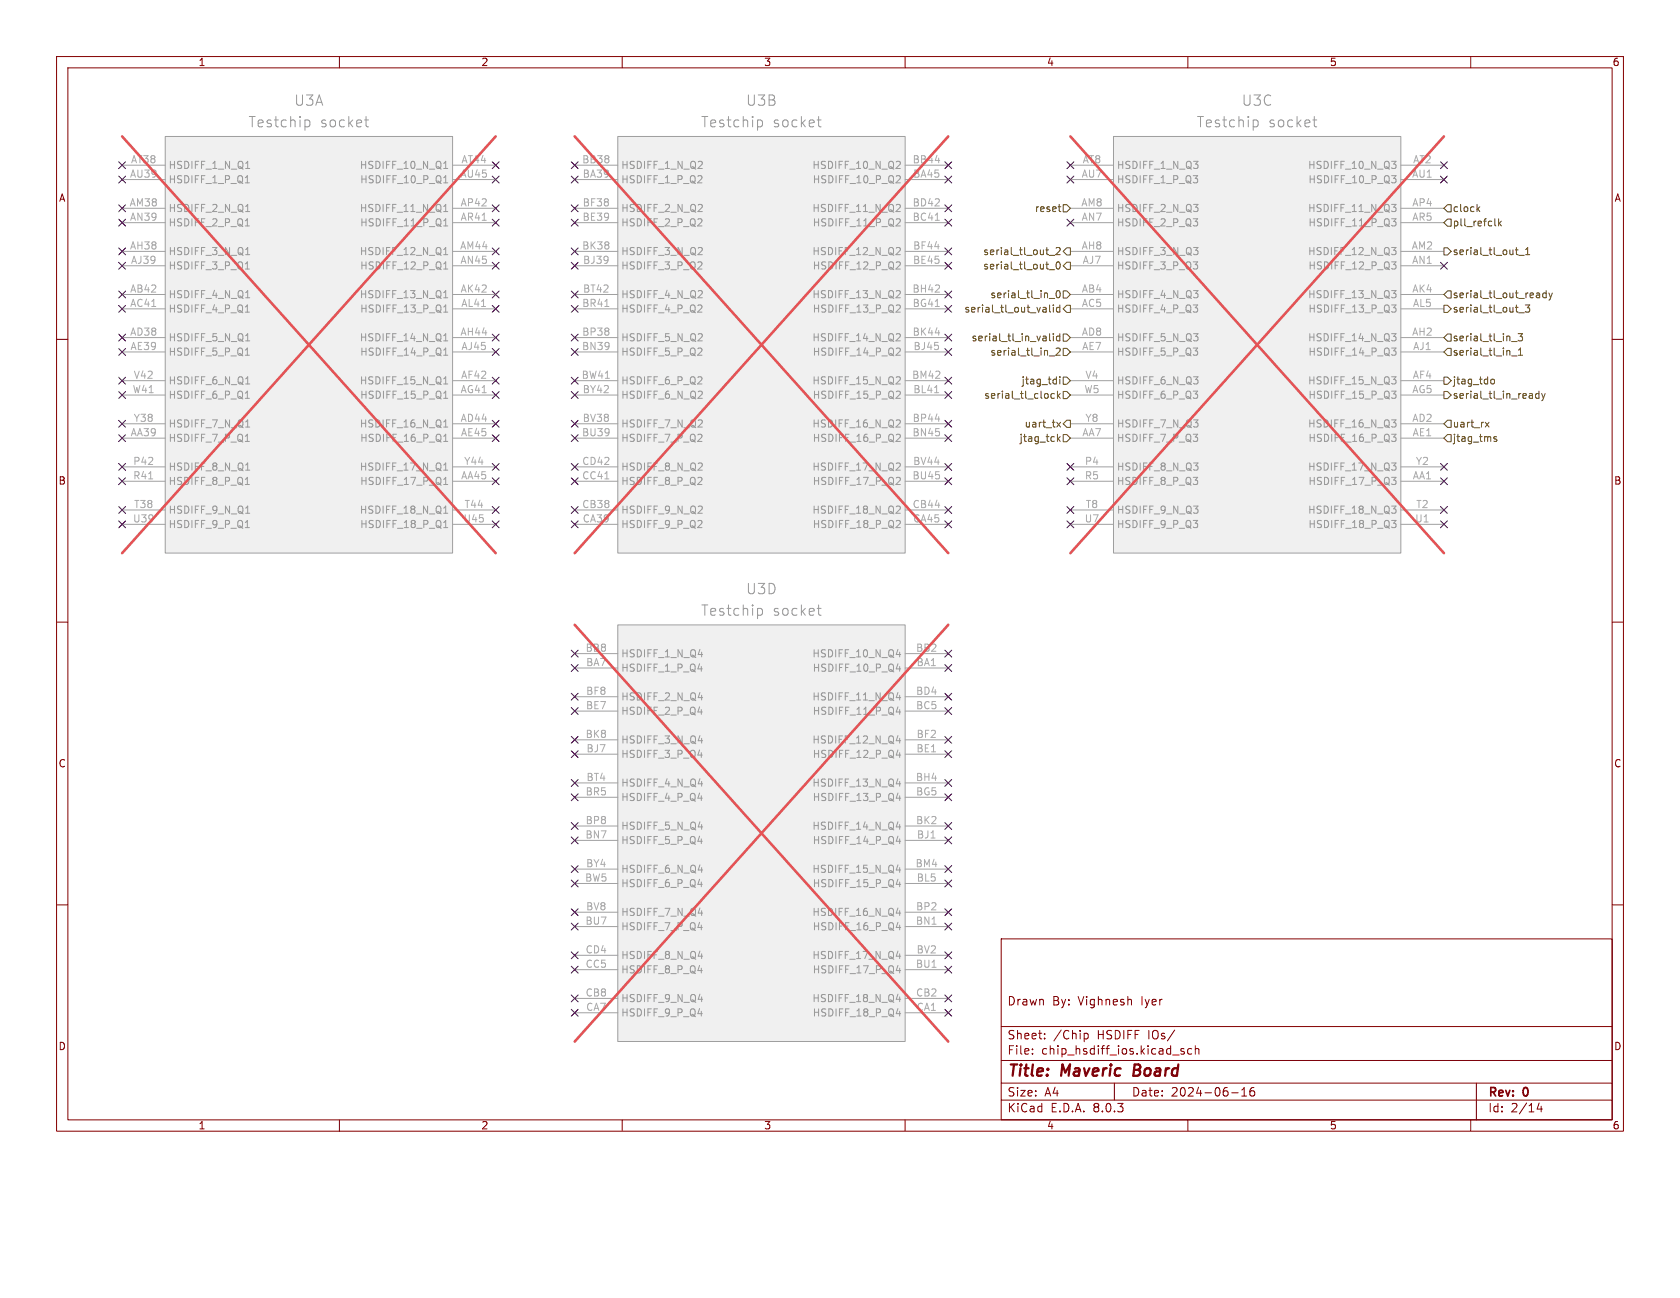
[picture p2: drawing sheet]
<svg xmlns="http://www.w3.org/2000/svg" width="279mm" height="216mm" viewBox="0 0 279 216" stroke-linecap="round" stroke-linejoin="round" font-family="sans-serif">
<g fill="none" stroke="#840000" stroke-width=".17">
<path d="M9.4 9.4h260.6v178.8h-260.6zM11.3 11.3h256.8v175h-256.8zM56.4 9.4v1.9M103.5 9.4v1.9M150.5 9.4v1.9M197.6 9.4v1.9M244.6 9.4v1.9M9.4 56.4h1.9M268.1 56.4h1.9M9.4 103.5h1.9M268.1 103.5h1.9M9.4 150.5h1.9"/>
<path d="M166.5 156.2h101.6v30.1h-101.6zM268.1 150.5h1.9M166.5 176.4h101.6M166.5 170.7h101.6M171.7 175.2v.1M171.7 174.5v.1M173.7 172.7v.1M173.7 171.9v.2M180.3 171.9h.4l.3 .2v.4l-.1 .2h-.6M188.1 166.3l.1 .9M195 175.5h1.1M196.9 174.5l-.3-.1-.2 .2v.2l.5 .1v.4h-.5"/>
<path d="M198.2 174.5l-.4-.1-.3 .3v.4l.2 .2h.5M198.8 174.5l.2-.1 .3 .1 .1 .8M198.8 173.9v1.4M56.4 186.3v1.9M103.5 186.3v1.9M150.5 186.3v1.9M166.5 183h101.6M166.5 180.2h101.6M185.3 180.2v2.8M197.6 186.3v1.9M204.8 181.8h1.1M206.5 182.3h.8"/>
<path d="M206.5 181.3l.4-.4v1.4M208.5 180.9a.56 .56 0 0 0-.6 .6v.5l.1 .2 .4 .1 .2-.1 .1-.5-.2-.2-.4-.1-.2 .3M244.6 186.3v1.9M245.5 180.2v6.1M256 183.5l-.4 1h.9M256.3 184v.9"/>
</g>
<path d="M188.7 177.1l-.2 1.8h.7" fill="none" stroke="#840000" stroke-width=".38"/>
<path d="M27.5 22.7h47.8v69.3h-47.8z" fill="#f0f0f0"/>
<path d="M27.5 22.7h47.8v69.3h-47.8z" fill="none" stroke="#9f9f9f" stroke-width=".17"/>
<g fill="none" stroke="#a1a1a1" stroke-width=".17">
<path d="M20.3 34.6h7.2M20.3 37h7.2M20.3 27.5h7.2M20.3 29.9h7.2M75.3 34.6h7.1M75.3 37h7.1M75.3 27.5h7.1M75.3 29.9h7.1M20.3 49h7.2M20.3 51.4h7.2M20.3 56.2h7.2M20.3 58.5h7.2"/>
<path d="M20.3 41.8h7.2M20.3 44.2h7.2M75.3 49h7.1M75.3 51.4h7.1M75.3 56.2h7.1M75.3 58.5h7.1M75.3 41.8h7.1M75.3 44.2h7.1M20.3 72.9h7.2M20.3 70.5h7.2M20.3 63.3h7.2M20.3 65.7h7.2"/>
<path d="M20.3 77.7h7.2M75.3 72.9h7.1M75.3 70.5h7.1M75.3 63.3h7.1M75.3 65.7h7.1M75.3 77.7h7.1M20.3 80h7.2M20.3 84.8h7.2M20.3 87.2h7.2M75.3 80h7.1M75.3 84.8h7.1M75.3 87.2h7.1"/>
</g>
<g fill="none" stroke="#989898" stroke-width=".17">
<path d="M50.9 20h.5l.1 .3v.6l-.3 .2h-.3M60.6 20h.7M40.8 37.6h.7M40.8 30.4h.7M40.9 35.2h.6M40.9 28h.6M60.9 20.9l.1 .1 .3 .1M73.8 35.2h.7M73.8 37.6h.7M73.8 28h.7M73.8 30.4h.7M74 27l.1-.2v1.2"/>
<path d="M74 29.4l.1-.2v1.2M74 34.2l.1-.2v1.2M74 36.6l.1-.2v1.2M40.8 51.9h.7M40.8 59.1h.7M40.8 44.8h.7M40.9 49.5h.6M40.9 56.7h.6M40.9 42.4h.6M73.8 49.5h.7M73.8 51.9h.7M73.8 56.7h.7"/>
<path d="M73.8 59.1h.7M73.8 42.4h.7M73.8 44.8h.7M74 41.3l.1-.1v1.2M74 43.7l.1-.1v1.2M74 48.5l.1-.2v1.2M74 50.9l.1-.2v1.2M74 55.7l.1-.2v1.2M74 58.1l.1-.2v1.2M40.8 73.4h.7M40.8 66.3h.7M40.9 71h.6"/>
<path d="M40.9 63.9h.6M40.9 78.2h.6M73.8 73.4h.7M73.8 71h.7M73.8 63.9h.7M73.8 66.3h.7M73.8 78.2h.7M74 62.8l.1-.1v1.2M74 65.2l.1-.1v1.2M74 70l.1-.2v1.2M74 72.4l.1-.2v1.2M74 77.2l.1-.2v1.2"/>
<path d="M74 79.6l.1-.2v1.2M40.8 80.6h.7M40.8 87.8h.7M40.9 85.4h.6M73.8 80.6h.7M73.8 85.4h.7M73.8 87.8h.7M74 84.3l.1-.1v1.2M74 86.7l.1-.1v1.2"/>
</g>
<path d="M24.7 79.7h.7" fill="none" stroke="#aaa" stroke-width=".17"/>
<path d="M20.3 22.7l62.1 69.3M82.4 22.7l-62.1 69.3" fill="none" stroke="#e65255" stroke-width=".43"/>
<path d="M102.7 103.9h47.8v69.3h-47.8z" fill="#f0f0f0"/>
<path d="M102.7 103.9h47.8v69.3h-47.8z" fill="none" stroke="#9f9f9f" stroke-width=".17"/>
<g fill="none" stroke="#a1a1a1" stroke-width=".17">
<path d="M95.6 111.1h7.1M95.6 108.7h7.1M95.6 118.3h7.1M95.6 115.9h7.1M150.5 111.1h7.2M150.5 108.7h7.2M150.5 118.3h7.2M150.5 115.9h7.2M95.6 125.4h7.1M95.6 123.1h7.1M95.6 132.6h7.1M95.6 130.2h7.1"/>
<path d="M95.6 139.8h7.1M95.6 137.4h7.1M150.5 125.4h7.2M150.5 123.1h7.2M150.5 132.6h7.2M150.5 130.2h7.2M150.5 139.8h7.2M150.5 137.4h7.2M95.6 147h7.1M95.6 144.6h7.1M95.6 154.1h7.1M95.6 151.7h7.1"/>
<path d="M95.6 158.9h7.1M150.5 147h7.2M150.5 144.6h7.2M150.5 154.1h7.2M150.5 151.7h7.2M150.5 158.9h7.2M95.6 161.3h7.1M95.6 168.5h7.1M95.6 166.1h7.1M150.5 161.3h7.2M150.5 168.5h7.2M150.5 166.1h7.2"/>
</g>
<g fill="none" stroke="#989898" stroke-width=".17">
<path d="M116.1 111.3h.7M116.1 118.4h.7M126.2 101.2h.3l.3 .3-.1 .7-.2 .1h-.3M135.9 101.2h.7M136.1 102.1l.1 .2h.4M149.1 111.3h.7M149.1 108.9h.7M149.1 118.4h.7M149.1 116h.7M149.6 108.5v.8M149.6 110.9v.8M149.6 115.6v.8"/>
<path d="M149.6 118v.8M116.1 125.6h.7M116.1 132.8h.7M116.1 139.9h.7M149.1 125.6h.7M149.1 123.2h.7M149.1 132.8h.7M149.1 130.4h.7M149.1 139.9h.7M149.1 137.5h.7M149.6 122.8v.8M149.6 125.2v.8"/>
<path d="M149.6 130v.8M149.6 132.4v.8M149.6 137.1v.8M149.6 139.5v.8M116.1 147.1h.7M116.1 154.3h.7M149.1 147.1h.7M149.1 144.7h.7M149.1 154.3h.7M149.1 151.9h.7M149.1 159h.7M149.6 144.3v.8"/>
<path d="M149.6 146.7v.8M149.6 151.5v.8M149.6 153.9v.8M149.6 158.6v.8M116.1 161.4h.7M116.1 168.6h.7M149.1 161.4h.7M149.1 168.6h.7M149.1 166.2h.7M149.6 161v.8M149.6 165.8v.8M149.6 168.2v.8"/>
</g>
<path d="M95.6 103.9l62.1 69.3M157.7 103.9l-62.1 69.3" fill="none" stroke="#e65255" stroke-width=".43"/>
<path d="M102.7 22.7h47.8v69.3h-47.8z" fill="#f0f0f0"/>
<path d="M102.7 22.7h47.8v69.3h-47.8z" fill="none" stroke="#9f9f9f" stroke-width=".17"/>
<g fill="none" stroke="#a1a1a1" stroke-width=".17">
<path d="M95.6 29.9h7.1M95.6 27.5h7.1M95.6 37h7.1M95.6 34.6h7.1M150.5 29.9h7.2M150.5 27.5h7.2M150.5 37h7.2M150.5 34.6h7.2M95.6 44.2h7.1M95.6 41.8h7.1M95.6 51.4h7.1M95.6 49h7.1"/>
<path d="M95.6 58.5h7.1M95.6 56.2h7.1M150.5 44.2h7.2M150.5 41.8h7.2M150.5 51.4h7.2M150.5 49h7.2M150.5 58.5h7.2M150.5 56.2h7.2M95.6 65.7h7.1M95.6 63.3h7.1M95.6 72.9h7.1M95.6 70.5h7.1"/>
<path d="M95.6 77.7h7.1M150.5 65.7h7.2M150.5 63.3h7.2M150.5 72.9h7.2M150.5 70.5h7.2M150.5 77.7h7.2M95.6 80h7.1M95.6 87.2h7.1M95.6 84.8h7.1M150.5 80h7.2M150.5 87.2h7.2M150.5 84.8h7.2"/>
</g>
<g fill="none" stroke="#989898" stroke-width=".17">
<path d="M126.2 20h.4l.2 .3-.1 .6-.2 .2h-.3M135.9 20h.7M136.1 20.9l.1 .1 .4 .1M149.5 29.2l.2 .2v.3l-.7 .7h.7M149.5 26.8l.2 .3v.2l-.7 .7h.7M149.5 34l.2 .2v.3l-.7 .7h.7M149.5 36.4l.2 .2v.3l-.7 .7h.7M149.5 41.2l.2 .2v.3l-.7 .7h.7M149.5 43.6l.2 .2v.3l-.7 .7h.7M149.5 48.3l.2 .3v.2l-.7 .7h.7M149.5 50.7l.2 .3v.2l-.7 .7h.7M149.5 55.5l.2 .2v.3l-.7 .7h.7"/>
<path d="M149.5 57.9l.2 .2v.3l-.7 .7h.7M149.5 62.7l.2 .2v.3l-.7 .7h.7M149.5 65.1l.2 .2v.3l-.7 .7h.7M149.5 69.8l.2 .3v.3l-.7 .6h.7M149.5 72.2l.2 .3v.2l-.7 .7h.7M149.5 77l.2 .2v.3l-.7 .7h.7M149.5 79.4l.2 .2v.3l-.7 .7h.7M149.5 84.2l.2 .2v.3l-.7 .7h.7M149.5 86.6l.2 .2v.3l-.7 .7h.7"/>
</g>
<path d="M155.5 36.6h.7M100.6 51h.7M155.5 51h.7M100.6 79.7h.7M155.4 65.3h.7" fill="none" stroke="#aaa" stroke-width=".17"/>
<path d="M95.6 22.7l62.1 69.3M157.7 22.7l-62.1 69.3" fill="none" stroke="#e65255" stroke-width=".43"/>
<path d="M185.2 22.7h47.8v69.3h-47.8z" fill="#f0f0f0"/>
<path d="M185.2 22.7h47.8v69.3h-47.8z" fill="none" stroke="#9f9f9f" stroke-width=".17"/>
<g fill="none" stroke="#a1a1a1" stroke-width=".17">
<path d="M178 34.6h7.2M178 37h7.2M178 27.5h7.2M178 29.9h7.2M233 34.6h7.1M233 37h7.1M233 27.5h7.1M233 29.9h7.1M178 49h7.2M178 51.4h7.2M178 56.2h7.2M178 58.5h7.2"/>
<path d="M178 41.8h7.2M178 44.2h7.2M233 49h7.1M233 51.4h7.1M233 56.2h7.1M233 58.5h7.1M233 41.8h7.1M233 44.2h7.1M178 72.9h7.2M178 70.5h7.2M178 63.3h7.2M178 65.7h7.2"/>
<path d="M178 77.7h7.2M233 72.9h7.1M233 70.5h7.1M233 63.3h7.1M233 65.7h7.1M233 77.7h7.1M178 80h7.2M178 84.8h7.2M178 87.2h7.2M233 80h7.1M233 84.8h7.1M233 87.2h7.1"/>
</g>
<g fill="none" stroke="#989898" stroke-width=".17">
<path d="M208.6 20h.5l.1 .3v.6l-.3 .2h-.3M218.3 20h.7M218.6 20.9l.1 .1 .3 .1M231.4 34h.8l-.4 .5M231.4 36.4h.8l-.4 .4M231.4 26.8h.8l-.4 .5M231.4 29.2h.8l-.4 .5M231.9 27.3l.3 .2v.3l-.3 .2M231.9 29.7l.3 .2v.3l-.3 .2M231.9 34.5l.3 .2v.3l-.3 .2M231.9 36.8l.3 .3v.3l-.3 .2M231.4 55.5h.8l-.4 .5"/>
<path d="M231.4 57.9h.8l-.4 .4M231.4 48.3h.8l-.4 .5M231.4 50.7h.8l-.4 .5M231.4 41.2h.8l-.4 .4M231.4 43.6h.8l-.4 .4M231.9 41.6l.3 .2v.3l-.3 .3M231.9 44l.3 .2v.3l-.3 .3M231.9 48.8l.3 .2v.3l-.3 .2M231.9 51.2l.3 .2v.3l-.3 .2M231.9 56l.3 .2v.3l-.3 .2M231.9 58.3l.3 .3v.3l-.3 .2M231.4 79.4h.8l-.4 .5"/>
<path d="M231.4 69.8h.8l-.4 .5M231.4 72.2h.8l-.4 .5M231.4 62.7h.8l-.4 .4M231.4 65.1h.8l-.4 .4M231.4 77h.8l-.4 .5M231.9 79.9l.3 .2v.3l-.3 .2M231.9 63.1l.3 .3v.2l-.3 .3M231.9 65.5l.3 .2v.3l-.3 .3M231.9 70.3l.3 .2v.3l-.3 .2M231.9 72.7l.3 .2v.3l-.3 .2M231.9 77.5l.3 .2v.3l-.3 .2M231.4 84.2h.8l-.4 .4"/>
<path d="M231.4 86.6h.8l-.4 .4M231.9 84.6l.3 .3v.2l-.3 .3M231.9 87l.3 .2v.3l-.3 .3"/>
</g>
<path d="M178 22.7l62.1 69.3M240.1 22.7l-62.1 69.3" fill="none" stroke="#e65255" stroke-width=".43"/>
<g fill="none" stroke="#725600" stroke-width=".17">
<path d="M176 34.4h.4M176.2 35.1l.2 .1M176.8 34h.6l.6 .6-.6 .6h-.6zM240.1 34.6l.6-.6h.6v1.2h-.6zM240.7 36.4h.6v1.2h-.6l-.6-.6zM245.8 34.7l.3 .5M246.1 34.4l-.5 .5M248.6 37.4l.2 .2M249.2 36.4v1.2M249.3 37.1l.4 .5M249.7 36.8l-.5 .4M174.5 42.5h.9"/>
<path d="M174.5 44.9h.9M174.5 59.2h.9M174.5 49.6h.9M174.6 50.7v1l.1 .2M174.6 55.5v1l.1 .2M175.2 50.7v.1M175.2 51.1v.8M175.2 55.5v.1M175.2 55.9v.8M175.6 41.3l.5-.1 .2 .3-.7 .9h.7M175.6 58l.5-.1 .2 .3-.7 .9h.7M175.8 43.7l.1-.1a.64 .64 0 0 1 .4 .6 .64 .64 0 0 1-.4 .6l-.1-.2-.2-.3z"/>
<path d="M175.8 48.4l.1-.1a.64 .64 0 0 1 .4 .6 .64 .64 0 0 1-.4 .6l-.1-.1-.2-.3zM176.3 51.2l-.4-.1-.2 .2 .1 .6h.5M176.3 56l-.4-.1-.2 .2 .1 .5h.5M176.3 50.7v1.2M176.3 55.5v1.2M176.8 41.8l.6-.6h.6v1.2h-.6zM176.8 48.4h.6l.6 .6-.6 .6h-.6zM176.8 57.9h.6l.6 .6-.6 .6h-.6zM176.8 51.4l.6-.6h.6v1.2h-.6zM176.8 55.6h.6l.6 .6-.6 .5h-.6zM177.4 43.6h.6v1.2h-.6l-.6-.6zM240.1 41.2h.6l.6 .6-.6 .6h-.6z"/>
<path d="M240.1 49l.6-.6h.6v1.2h-.6zM240.1 50.8h.6l.6 .6-.6 .6h-.6zM240.1 56.2l.6-.6h.6v1.1h-.6zM240.7 57.9h.6v1.2h-.6l-.6-.6zM251.4 59.2h.9M251.4 56.8h.9M252.5 55.5h.7l-.4 .5 .4 .1v.5l-.2 .1-.5-.1M252.5 59.1h.7M252.5 58.2l.4-.3v1.2M252.6 42.5h.9M252.6 52h.9M253.7 42.4h.7"/>
<path d="M253.7 41.5l.4-.3v1.2M254.4 50.7l-.4 .5 .4 .1v.5l-.2 .1-.5-.1M257.1 48.3v1.2M257.1 48.8l-.3-.1-.2 .3 .1 .5h.4M257.6 48.7l.3 .8M257.9 49.5l-.3 .4M258.2 48.7l-.3 .8M175.4 65.5h-.4l-.2 .2 .1 .5h.5M175.6 63.1h.1M175.7 62.7v1.2M175.7 63.8l-.1 .1M175.8 70.2l.6 .8"/>
<path d="M175.9 65.1v1.2M175.9 72.2v1.2M176 73l.3 .4M176 65.8l.3 .5M176.3 62.7v.1M176.3 63.1v.8M176.3 72.6l-.4 .5M176.3 65.5l-.4 .4M176.4 70.2l-.6 .8M176.8 72.3h.6l.6 .6-.6 .6h-.6zM176.8 62.7h.6l.6 .6-.6 .6h-.6zM176.8 70.5l.6-.6h.6v1.2h-.6z"/>
<path d="M176.8 65.1h.6l.6 .6-.6 .6h-.6zM240.1 62.7h.6l.6 .6-.6 .6h-.6zM240.1 70.5l.6-.6h.6v1.2h-.6zM240.1 65.1h.6l.6 .6-.6 .6h-.6zM240.7 72.3h.6v1.2h-.6l-.6-.6zM247 70.2l.6 .8M247.6 70.2l-.6 .8M247.9 63.3l.3-.2h.2l.1 .2-.1 .5-.2 .1-.3-.3M248.9 72.7l-.3-.1-.2 .2 .1 .2 .4 .1v.3h-.5M255.9 65.5h-.3l-.2 .2 .1 .5h.4M255.9 65.1v1.2M256.4 65.5l.3 .8"/>
<path d="M256.7 66.3l-.3 .4M257 65.5l-.3 .8"/>
</g>
<g fill="none" stroke="#000084" stroke-width=".17">
<path d="M19.7 26.9l1.2 1.2M19.7 29.3l1.2 1.1M19.7 34.1l1.2 1.1M19.7 36.5l1.2 1.1M20.9 26.9l-1.2 1.2M20.9 29.3l-1.2 1.1M20.9 34.1l-1.2 1.1M20.9 36.5l-1.2 1.1M81.9 26.9l1.1 1.2M81.9 29.3l1.1 1.1M81.9 34.1l1.1 1.1M81.9 36.5l1.1 1.1"/>
<path d="M83 26.9l-1.1 1.2M83 29.3l-1.1 1.1M83 34.1l-1.1 1.1M83 36.5l-1.1 1.1M95 26.9l1.2 1.2M95 36.5l1.2 1.1M95 34.1l1.2 1.1M95 29.3l1.2 1.1M96.2 26.9l-1.2 1.2M96.2 36.5l-1.2 1.1M96.2 34.1l-1.2 1.1M96.2 29.3l-1.2 1.1"/>
<path d="M157.1 36.5l1.2 1.1M157.1 34.1l1.2 1.1M157.1 29.3l1.2 1.1M157.1 26.9l1.2 1.2M158.3 36.5l-1.2 1.1M158.3 34.1l-1.2 1.1M158.3 29.3l-1.2 1.1M158.3 26.9l-1.2 1.2M177.4 29.3l1.2 1.1M177.4 36.5l1.2 1.1M177.4 26.9l1.2 1.2M178.6 29.3l-1.2 1.1"/>
<path d="M178.6 36.5l-1.2 1.1M178.6 26.9l-1.2 1.2M239.6 26.9l1.1 1.2M239.6 29.3l1.1 1.1M240.7 26.9l-1.1 1.2M240.7 29.3l-1.1 1.1M19.7 58l1.2 1.1M19.7 43.6l1.2 1.2M19.7 50.8l1.2 1.1M19.7 41.2l1.2 1.2M19.7 48.4l1.2 1.2M19.7 55.6l1.2 1.1"/>
<path d="M20.9 58l-1.2 1.1M20.9 43.6l-1.2 1.2M20.9 50.8l-1.2 1.1M20.9 41.2l-1.2 1.2M20.9 48.4l-1.2 1.2M20.9 55.6l-1.2 1.1M81.9 55.6l1.1 1.1M81.9 58l1.1 1.1M81.9 50.8l1.1 1.1M81.9 41.2l1.1 1.2M81.9 43.6l1.1 1.2M81.9 48.4l1.1 1.2"/>
<path d="M83 55.6l-1.1 1.1M83 58l-1.1 1.1M83 50.8l-1.1 1.1M83 41.2l-1.1 1.2M83 43.6l-1.1 1.2M83 48.4l-1.1 1.2M95 41.2l1.2 1.2M95 43.6l1.2 1.2M95 48.4l1.2 1.2M95 58l1.2 1.1M95 50.8l1.2 1.1M95 55.6l1.2 1.1"/>
<path d="M96.2 41.2l-1.2 1.2M96.2 43.6l-1.2 1.2M96.2 48.4l-1.2 1.2M96.2 58l-1.2 1.1M96.2 50.8l-1.2 1.1M96.2 55.6l-1.2 1.1M157.1 58l1.2 1.1M157.1 48.4l1.2 1.2M157.1 41.2l1.2 1.2M157.1 43.6l1.2 1.2M157.1 55.6l1.2 1.1M157.1 50.8l1.2 1.1"/>
<path d="M158.3 58l-1.2 1.1M158.3 48.4l-1.2 1.2M158.3 41.2l-1.2 1.2M158.3 43.6l-1.2 1.2M158.3 55.6l-1.2 1.1M158.3 50.8l-1.2 1.1M239.6 43.6l1.1 1.2M240.7 43.6l-1.1 1.2M19.7 77.1l1.2 1.1M19.7 72.3l1.2 1.2M19.7 79.5l1.2 1.1M19.7 69.9l1.2 1.2"/>
<path d="M19.7 65.1l1.2 1.2M19.7 62.7l1.2 1.2M20.9 77.1l-1.2 1.1M20.9 72.3l-1.2 1.2M20.9 79.5l-1.2 1.1M20.9 69.9l-1.2 1.2M20.9 65.1l-1.2 1.2M20.9 62.7l-1.2 1.2M81.9 69.9l1.1 1.2M81.9 62.7l1.1 1.2M81.9 65.1l1.1 1.2M81.9 77.1l1.1 1.1"/>
<path d="M81.9 79.5l1.1 1.1M81.9 72.3l1.1 1.2M83 69.9l-1.1 1.2M83 62.7l-1.1 1.2M83 65.1l-1.1 1.2M83 77.1l-1.1 1.1M83 79.5l-1.1 1.1M83 72.3l-1.1 1.2M95 62.7l1.2 1.2M95 77.1l1.2 1.1M95 79.5l1.2 1.1M95 72.3l1.2 1.2"/>
<path d="M95 69.9l1.2 1.2M95 65.1l1.2 1.2M96.2 62.7l-1.2 1.2M96.2 77.1l-1.2 1.1M96.2 79.5l-1.2 1.1M96.2 72.3l-1.2 1.2M96.2 69.9l-1.2 1.2M96.2 65.1l-1.2 1.2M157.1 72.3l1.2 1.2M157.1 79.5l1.2 1.1M157.1 77.1l1.2 1.1M157.1 69.9l1.2 1.2"/>
<path d="M157.1 62.7l1.2 1.2M157.1 65.1l1.2 1.2M158.3 72.3l-1.2 1.2M158.3 79.5l-1.2 1.1M158.3 77.1l-1.2 1.1M158.3 69.9l-1.2 1.2M158.3 62.7l-1.2 1.2M158.3 65.1l-1.2 1.2M177.4 77.1l1.2 1.1M177.4 79.5l1.2 1.1M178.6 77.1l-1.2 1.1M178.6 79.5l-1.2 1.1"/>
<path d="M239.6 77.1l1.1 1.1M239.6 79.5l1.1 1.1M240.7 77.1l-1.1 1.1M240.7 79.5l-1.1 1.1M19.7 86.6l1.2 1.2M19.7 84.3l1.2 1.1M20.9 86.6l-1.2 1.2M20.9 84.3l-1.2 1.1M81.9 86.6l1.1 1.2M81.9 84.3l1.1 1.1M83 86.6l-1.1 1.2M83 84.3l-1.1 1.1"/>
<path d="M95 86.6l1.2 1.2M95 84.3l1.2 1.1M96.2 86.6l-1.2 1.2M96.2 84.3l-1.2 1.1M157.1 86.6l1.2 1.2M157.1 84.3l1.2 1.1M158.3 86.6l-1.2 1.2M158.3 84.3l-1.2 1.1M177.4 84.3l1.2 1.1M177.4 86.6l1.2 1.2M178.6 84.3l-1.2 1.1M178.6 86.6l-1.2 1.2"/>
<path d="M239.6 84.3l1.1 1.1M239.6 86.6l1.1 1.2M240.7 84.3l-1.1 1.1M240.7 86.6l-1.1 1.2M95 110.5l1.2 1.2M95 108.1l1.2 1.2M95 115.3l1.2 1.2M95 117.7l1.2 1.2M96.2 117.7l-1.2 1.2M96.2 110.5l-1.2 1.2M96.2 108.1l-1.2 1.2M96.2 115.3l-1.2 1.2"/>
<path d="M157.1 108.1l1.2 1.2M157.1 117.7l1.2 1.2M157.1 110.5l1.2 1.2M157.1 115.3l1.2 1.2M158.3 108.1l-1.2 1.2M158.3 117.7l-1.2 1.2M158.3 110.5l-1.2 1.2M158.3 115.3l-1.2 1.2M95 124.9l1.2 1.1M95 122.5l1.2 1.1M95 139.2l1.2 1.2M95 136.8l1.2 1.2"/>
<path d="M95 132l1.2 1.2M95 129.7l1.2 1.1M96.2 139.2l-1.2 1.2M96.2 132l-1.2 1.2M96.2 124.9l-1.2 1.1M96.2 122.5l-1.2 1.1M96.2 136.8l-1.2 1.2M96.2 129.7l-1.2 1.1M157.1 129.7l1.2 1.1M157.1 132l1.2 1.2M157.1 122.5l1.2 1.1M157.1 124.9l1.2 1.1"/>
<path d="M157.1 136.8l1.2 1.2M157.1 139.2l1.2 1.2M158.3 129.7l-1.2 1.1M158.3 132l-1.2 1.2M158.3 122.5l-1.2 1.1M158.3 124.9l-1.2 1.1M158.3 136.8l-1.2 1.2M158.3 139.2l-1.2 1.2M95 146.4l1.2 1.1M95 153.5l1.2 1.2M95 151.2l1.2 1.1M95 158.3l1.2 1.2"/>
<path d="M95 144l1.2 1.1M96.2 146.4l-1.2 1.1M96.2 153.5l-1.2 1.2M96.2 151.2l-1.2 1.1M96.2 158.3l-1.2 1.2M96.2 144l-1.2 1.1M157.1 158.3l1.2 1.2M157.1 146.4l1.2 1.1M157.1 144l1.2 1.1M157.1 151.2l1.2 1.1M157.1 153.5l1.2 1.2M158.3 158.3l-1.2 1.2"/>
<path d="M158.3 146.4l-1.2 1.1M158.3 144l-1.2 1.1M158.3 151.2l-1.2 1.1M158.3 153.5l-1.2 1.2M95 160.7l1.2 1.2M95 165.5l1.2 1.1M95 167.9l1.2 1.1M96.2 160.7l-1.2 1.2M96.2 165.5l-1.2 1.1M96.2 167.9l-1.2 1.1M157.1 165.5l1.2 1.1M157.1 160.7l1.2 1.2"/>
<path d="M157.1 167.9l1.2 1.1M158.3 165.5l-1.2 1.1M158.3 160.7l-1.2 1.2M158.3 167.9l-1.2 1.1"/>
</g>
<g font-size="2.6" fill="#840000">
<text x="167.5" y="179.6">Title:</text>
<text x="176.5" y="179.6">Maveric</text>
<text x="189.3" y="179.6">Board</text>
</g>
<g font-size="2.4" fill="#989898">
<text x="48.9" y="17.8">U3A</text>
<text x="124" y="17.8">U3B</text>
<text x="206.5" y="17.8">U3C</text>
<text x="41.3" y="21.4">Testchip</text>
<text x="53.2" y="21.4">socket</text>
<text x="116.5" y="21.4">Testchip</text>
<text x="128.5" y="21.4">socket</text>
<text x="199" y="21.4">Testchip</text>
<text x="210.9" y="21.4">socket</text>
<text x="124" y="99">U3D</text>
<text x="116.5" y="102.6">Testchip</text>
<text x="128.5" y="102.6">socket</text>
</g>
<g font-size="2" fill="#840000">
<text x="167.5" y="167.4">Drawn</text>
<text x="175" y="167.4">By:</text>
<text x="179.4" y="167.4">Vighnesh</text>
<text x="189.9" y="167.4">Iyer</text>
<text x="167.5" y="173.1">Sheet:</text>
<text x="175.2" y="173.1">/Chip</text>
<text x="182.5" y="173.1">HSDIFF</text>
<text x="191.1" y="173.1">IOs/</text>
<text x="167.5" y="175.6">File:</text>
<text x="173.2" y="175.6">chip_hsdiff_ios.kicad_sch</text>
<text x="167.5" y="185.2">KiCad</text>
<text x="167.5" y="182.6">Size:</text>
<text x="173.7" y="182.6">A4</text>
<text x="174.7" y="185.2">E.D.A.</text>
<text x="181.9" y="185.2">8.0.3</text>
<text x="188.1" y="182.6">Date:</text>
<text x="194.7" y="182.6">2024-06-16</text>
<text x="247.4" y="182.8">Rev:</text>
<text x="247.4" y="185.2">Id:</text>
<text x="251.3" y="185.2">2/14</text>
<text x="253.4" y="182.8">0</text>
</g>
<g font-size="1.7" fill="#840000">
<text x="32.9" y="11.2">1</text>
<text x="80" y="11.2">2</text>
<text x="127" y="11.2">3</text>
<text x="174" y="11.2">4</text>
<text x="221.1" y="11.2">5</text>
<text x="268.1" y="11.2">6</text>
<text x="9.7" y="33.8">A</text>
<text x="268.4" y="33.8">A</text>
<text x="9.6" y="80.8">B</text>
<text x="268.3" y="80.8">B</text>
<text x="9.6" y="127.8">C</text>
<text x="268.3" y="127.8">C</text>
<text x="9.6" y="174.9">D</text>
<text x="268.3" y="174.9">D</text>
<text x="32.9" y="188">1</text>
<text x="80" y="188">2</text>
<text x="127" y="188">3</text>
<text x="174" y="188">4</text>
<text x="221.1" y="188">5</text>
<text x="268.1" y="188">6</text>
</g>
<g font-size="1.7" fill="#aaa">
<text x="21.5" y="29.6">AU39</text>
<text x="21.7" y="27.2">AT38</text>
<text x="76.5" y="29.6">AU45</text>
<text x="76.7" y="27.2">AT44</text>
<text x="96.7" y="27.2">BB38</text>
<text x="96.8" y="29.6">BA39</text>
<text x="151.7" y="27.2">BB44</text>
<text x="151.8" y="29.6">BA45</text>
<text x="179.8" y="29.6">AU7</text>
<text x="180" y="27.2">AT8</text>
<text x="234.8" y="29.6">AU1</text>
<text x="234.9" y="27.2">AT2</text>
<text x="21.5" y="34.4">AM38</text>
<text x="76.5" y="34.4">AP42</text>
<text x="96.8" y="34.4">BF38</text>
<text x="151.7" y="34.4">BD42</text>
<text x="179.7" y="34.4">AM8</text>
<text x="234.8" y="34.4">AP4</text>
<text x="21.5" y="41.6">AH38</text>
<text x="21.5" y="36.8">AN39</text>
<text x="76.4" y="41.6">AM44</text>
<text x="76.5" y="36.8">AR41</text>
<text x="96.7" y="41.6">BK38</text>
<text x="96.8" y="36.8">BE39</text>
<text x="151.7" y="36.8">BC41</text>
<text x="151.8" y="41.6">BF44</text>
<text x="179.8" y="41.6">AH8</text>
<text x="179.8" y="36.8">AN7</text>
<text x="234.7" y="41.6">AM2</text>
<text x="234.8" y="36.8">AR5</text>
<text x="21.7" y="44">AJ39</text>
<text x="76.5" y="44">AN45</text>
<text x="96.9" y="44">BJ39</text>
<text x="151.7" y="44">BE45</text>
<text x="180" y="44">AJ7</text>
<text x="234.8" y="44">AN1</text>
<text x="21.6" y="48.7">AB42</text>
<text x="21.6" y="51.1">AC41</text>
<text x="76.5" y="48.7">AK42</text>
<text x="76.6" y="51.1">AL41</text>
<text x="96.7" y="51.1">BR41</text>
<text x="96.9" y="48.7">BT42</text>
<text x="151.7" y="48.7">BH42</text>
<text x="151.7" y="51.1">BG41</text>
<text x="179.8" y="48.7">AB4</text>
<text x="179.8" y="51.1">AC5</text>
<text x="234.8" y="48.7">AK4</text>
<text x="234.9" y="51.1">AL5</text>
<text x="21.6" y="55.9">AD38</text>
<text x="21.6" y="58.3">AE39</text>
<text x="76.5" y="55.9">AH44</text>
<text x="76.7" y="58.3">AJ45</text>
<text x="96.7" y="58.3">BN39</text>
<text x="96.7" y="55.9">BP38</text>
<text x="151.7" y="55.9">BK44</text>
<text x="151.8" y="58.3">BJ45</text>
<text x="179.8" y="55.9">AD8</text>
<text x="179.9" y="58.3">AE7</text>
<text x="234.8" y="55.9">AH2</text>
<text x="234.9" y="58.3">AJ1</text>
<text x="22" y="65.5">W41</text>
<text x="22.1" y="63.1">V42</text>
<text x="76.5" y="65.5">AG41</text>
<text x="76.6" y="63.1">AF42</text>
<text x="96.6" y="63.1">BW41</text>
<text x="96.8" y="65.5">BY42</text>
<text x="151.6" y="63.1">BM42</text>
<text x="151.8" y="65.5">BL41</text>
<text x="180.3" y="65.5">W5</text>
<text x="180.4" y="63.1">V4</text>
<text x="234.8" y="65.5">AG5</text>
<text x="234.9" y="63.1">AF4</text>
<text x="22.1" y="70.3">Y38</text>
<text x="76.5" y="70.3">AD44</text>
<text x="96.8" y="70.3">BV38</text>
<text x="151.7" y="70.3">BP44</text>
<text x="180.4" y="70.3">Y8</text>
<text x="234.8" y="70.3">AD2</text>
<text x="21.6" y="72.6">AA39</text>
<text x="22.1" y="77.4">P42</text>
<text x="76.6" y="72.6">AE45</text>
<text x="77.1" y="77.4">Y44</text>
<text x="96.7" y="72.6">BU39</text>
<text x="96.7" y="77.4">CD42</text>
<text x="151.7" y="72.6">BN45</text>
<text x="151.8" y="77.4">BV44</text>
<text x="179.9" y="72.6">AA7</text>
<text x="180.3" y="77.4">P4</text>
<text x="234.8" y="72.6">AE1</text>
<text x="235.4" y="77.4">Y2</text>
<text x="22.1" y="79.8">R41</text>
<text x="76.6" y="79.8">AA45</text>
<text x="96.7" y="79.8">CC41</text>
<text x="151.7" y="79.8">BU45</text>
<text x="180.3" y="79.8">R5</text>
<text x="234.9" y="79.8">AA1</text>
<text x="22" y="87">U39</text>
<text x="22.2" y="84.6">T38</text>
<text x="77" y="87">U45</text>
<text x="77.2" y="84.6">T44</text>
<text x="96.7" y="84.6">CB38</text>
<text x="96.8" y="87">CA39</text>
<text x="151.7" y="84.6">CB44</text>
<text x="151.8" y="87">CA45</text>
<text x="180.3" y="87">U7</text>
<text x="180.5" y="84.6">T8</text>
<text x="235.3" y="87">U1</text>
<text x="235.4" y="84.6">T2</text>
<text x="97.3" y="108.5">BB8</text>
<text x="97.4" y="110.9">BA7</text>
<text x="152.3" y="108.5">BB2</text>
<text x="152.3" y="110.9">BA1</text>
<text x="97.4" y="118">BE7</text>
<text x="97.4" y="115.7">BF8</text>
<text x="152.3" y="118">BC5</text>
<text x="152.3" y="115.7">BD4</text>
<text x="97.3" y="122.8">BK8</text>
<text x="97.4" y="125.2">BJ7</text>
<text x="152.3" y="125.2">BE1</text>
<text x="152.3" y="122.8">BF2</text>
<text x="97.4" y="130">BT4</text>
<text x="152.2" y="130">BH4</text>
<text x="97.3" y="137.2">BP8</text>
<text x="97.3" y="132.4">BR5</text>
<text x="152.3" y="132.4">BG5</text>
<text x="152.3" y="137.2">BK2</text>
<text x="97.3" y="139.5">BN7</text>
<text x="152.4" y="139.5">BJ1</text>
<text x="97.2" y="146.7">BW5</text>
<text x="97.4" y="144.3">BY4</text>
<text x="152.2" y="144.3">BM4</text>
<text x="152.4" y="146.7">BL5</text>
<text x="97.3" y="153.9">BU7</text>
<text x="97.4" y="151.5">BV8</text>
<text x="152.2" y="153.9">BN1</text>
<text x="152.3" y="151.5">BP2</text>
<text x="97.3" y="161">CC5</text>
<text x="97.3" y="158.7">CD4</text>
<text x="152.2" y="161">BU1</text>
<text x="152.3" y="158.7">BV2</text>
<text x="97.3" y="165.8">CB8</text>
<text x="152.3" y="165.8">CB2</text>
<text x="97.4" y="168.2">CA7</text>
<text x="152.3" y="168.2">CA1</text>
</g>
<g font-size="1.7" fill="#989898">
<text x="28" y="28.3">HSDIFF_1_N_Q1</text>
<text x="59.8" y="28.3">HSDIFF_10_N_Q1</text>
<text x="103.2" y="28.3">HSDIFF_1_N_Q2</text>
<text x="135" y="28.3">HSDIFF_10_N_Q2</text>
<text x="185.7" y="28.3">HSDIFF_1_N_Q3</text>
<text x="217.5" y="28.3">HSDIFF_10_N_Q3</text>
<text x="28" y="35.5">HSDIFF_2_N_Q1</text>
<text x="28" y="30.7">HSDIFF_1_P_Q1</text>
<text x="59.8" y="35.5">HSDIFF_11_N_Q1</text>
<text x="59.8" y="30.7">HSDIFF_10_P_Q1</text>
<text x="103.2" y="30.7">HSDIFF_1_P_Q2</text>
<text x="103.2" y="35.5">HSDIFF_2_N_Q2</text>
<text x="135" y="35.5">HSDIFF_11_N_Q2</text>
<text x="135.1" y="30.7">HSDIFF_10_P_Q2</text>
<text x="185.7" y="35.5">HSDIFF_2_N_Q3</text>
<text x="185.7" y="30.7">HSDIFF_1_P_Q3</text>
<text x="217.5" y="35.5">HSDIFF_11_N_Q3</text>
<text x="217.5" y="30.7">HSDIFF_10_P_Q3</text>
<text x="28" y="37.8">HSDIFF_2_P_Q1</text>
<text x="59.8" y="37.8">HSDIFF_11_P_Q1</text>
<text x="103.2" y="37.8">HSDIFF_2_P_Q2</text>
<text x="135.1" y="37.8">HSDIFF_11_P_Q2</text>
<text x="185.7" y="37.8">HSDIFF_2_P_Q3</text>
<text x="217.5" y="37.8">HSDIFF_11_P_Q3</text>
<text x="28" y="42.6">HSDIFF_3_N_Q1</text>
<text x="28" y="45">HSDIFF_3_P_Q1</text>
<text x="59.8" y="42.6">HSDIFF_12_N_Q1</text>
<text x="59.8" y="45">HSDIFF_12_P_Q1</text>
<text x="103.2" y="45">HSDIFF_3_P_Q2</text>
<text x="103.2" y="42.6">HSDIFF_3_N_Q2</text>
<text x="135" y="42.6">HSDIFF_12_N_Q2</text>
<text x="135.1" y="45">HSDIFF_12_P_Q2</text>
<text x="185.7" y="42.6">HSDIFF_3_N_Q3</text>
<text x="185.7" y="45">HSDIFF_3_P_Q3</text>
<text x="217.5" y="42.6">HSDIFF_12_N_Q3</text>
<text x="217.5" y="45">HSDIFF_12_P_Q3</text>
<text x="28" y="49.8">HSDIFF_4_N_Q1</text>
<text x="28" y="52.2">HSDIFF_4_P_Q1</text>
<text x="59.8" y="49.8">HSDIFF_13_N_Q1</text>
<text x="59.8" y="52.2">HSDIFF_13_P_Q1</text>
<text x="103.2" y="52.2">HSDIFF_4_P_Q2</text>
<text x="103.2" y="49.8">HSDIFF_4_N_Q2</text>
<text x="135" y="49.8">HSDIFF_13_N_Q2</text>
<text x="135.1" y="52.2">HSDIFF_13_P_Q2</text>
<text x="185.7" y="49.8">HSDIFF_4_N_Q3</text>
<text x="185.7" y="52.2">HSDIFF_4_P_Q3</text>
<text x="217.5" y="49.8">HSDIFF_13_N_Q3</text>
<text x="217.5" y="52.2">HSDIFF_13_P_Q3</text>
<text x="28" y="57">HSDIFF_5_N_Q1</text>
<text x="28" y="59.4">HSDIFF_5_P_Q1</text>
<text x="59.8" y="57">HSDIFF_14_N_Q1</text>
<text x="59.8" y="59.4">HSDIFF_14_P_Q1</text>
<text x="103.2" y="59.4">HSDIFF_5_P_Q2</text>
<text x="103.2" y="57">HSDIFF_5_N_Q2</text>
<text x="135" y="57">HSDIFF_14_N_Q2</text>
<text x="135.1" y="59.4">HSDIFF_14_P_Q2</text>
<text x="185.7" y="57">HSDIFF_5_N_Q3</text>
<text x="185.7" y="59.4">HSDIFF_5_P_Q3</text>
<text x="217.5" y="57">HSDIFF_14_N_Q3</text>
<text x="217.5" y="59.4">HSDIFF_14_P_Q3</text>
<text x="28" y="64.1">HSDIFF_6_N_Q1</text>
<text x="59.8" y="64.1">HSDIFF_15_N_Q1</text>
<text x="103.2" y="64.1">HSDIFF_6_P_Q2</text>
<text x="135" y="64.1">HSDIFF_15_N_Q2</text>
<text x="185.7" y="64.1">HSDIFF_6_N_Q3</text>
<text x="217.5" y="64.1">HSDIFF_15_N_Q3</text>
<text x="28" y="66.5">HSDIFF_6_P_Q1</text>
<text x="28" y="71.3">HSDIFF_7_N_Q1</text>
<text x="59.8" y="71.3">HSDIFF_16_N_Q1</text>
<text x="59.8" y="66.5">HSDIFF_15_P_Q1</text>
<text x="103.2" y="71.3">HSDIFF_7_N_Q2</text>
<text x="103.2" y="66.5">HSDIFF_6_N_Q2</text>
<text x="135" y="71.3">HSDIFF_16_N_Q2</text>
<text x="135.1" y="66.5">HSDIFF_15_P_Q2</text>
<text x="185.7" y="66.5">HSDIFF_6_P_Q3</text>
<text x="185.7" y="71.3">HSDIFF_7_N_Q3</text>
<text x="217.5" y="71.3">HSDIFF_16_N_Q3</text>
<text x="217.5" y="66.5">HSDIFF_15_P_Q3</text>
<text x="28" y="73.7">HSDIFF_7_P_Q1</text>
<text x="59.8" y="73.7">HSDIFF_16_P_Q1</text>
<text x="103.2" y="73.7">HSDIFF_7_P_Q2</text>
<text x="135.1" y="73.7">HSDIFF_16_P_Q2</text>
<text x="185.7" y="73.7">HSDIFF_7_P_Q3</text>
<text x="217.5" y="73.7">HSDIFF_16_P_Q3</text>
<text x="28" y="78.5">HSDIFF_8_N_Q1</text>
<text x="28" y="80.9">HSDIFF_8_P_Q1</text>
<text x="59.8" y="78.5">HSDIFF_17_N_Q1</text>
<text x="59.8" y="80.9">HSDIFF_17_P_Q1</text>
<text x="103.2" y="80.9">HSDIFF_8_P_Q2</text>
<text x="103.2" y="78.5">HSDIFF_8_N_Q2</text>
<text x="135" y="78.5">HSDIFF_17_N_Q2</text>
<text x="135.1" y="80.9">HSDIFF_17_P_Q2</text>
<text x="185.7" y="78.5">HSDIFF_8_N_Q3</text>
<text x="185.7" y="80.9">HSDIFF_8_P_Q3</text>
<text x="217.5" y="78.5">HSDIFF_17_N_Q3</text>
<text x="217.5" y="80.9">HSDIFF_17_P_Q3</text>
<text x="28" y="85.6">HSDIFF_9_N_Q1</text>
<text x="28" y="88">HSDIFF_9_P_Q1</text>
<text x="59.8" y="85.6">HSDIFF_18_N_Q1</text>
<text x="59.8" y="88">HSDIFF_18_P_Q1</text>
<text x="103.2" y="88">HSDIFF_9_P_Q2</text>
<text x="103.2" y="85.6">HSDIFF_9_N_Q2</text>
<text x="135" y="85.6">HSDIFF_18_N_Q2</text>
<text x="135.1" y="88">HSDIFF_18_P_Q2</text>
<text x="185.7" y="85.6">HSDIFF_9_N_Q3</text>
<text x="185.7" y="88">HSDIFF_9_P_Q3</text>
<text x="217.5" y="85.6">HSDIFF_18_N_Q3</text>
<text x="217.5" y="88">HSDIFF_18_P_Q3</text>
<text x="103.2" y="111.9">HSDIFF_1_P_Q4</text>
<text x="103.2" y="109.5">HSDIFF_1_N_Q4</text>
<text x="135" y="109.5">HSDIFF_10_N_Q4</text>
<text x="135.1" y="111.9">HSDIFF_10_P_Q4</text>
<text x="103.2" y="119.1">HSDIFF_2_P_Q4</text>
<text x="103.2" y="116.7">HSDIFF_2_N_Q4</text>
<text x="135" y="116.7">HSDIFF_11_N_Q4</text>
<text x="135.1" y="119.1">HSDIFF_11_P_Q4</text>
<text x="103.2" y="123.9">HSDIFF_3_N_Q4</text>
<text x="135" y="123.9">HSDIFF_12_N_Q4</text>
<text x="103.2" y="126.3">HSDIFF_3_P_Q4</text>
<text x="103.2" y="131">HSDIFF_4_N_Q4</text>
<text x="135" y="131">HSDIFF_13_N_Q4</text>
<text x="135.1" y="126.3">HSDIFF_12_P_Q4</text>
<text x="103.2" y="133.4">HSDIFF_4_P_Q4</text>
<text x="135.1" y="133.4">HSDIFF_13_P_Q4</text>
<text x="103.2" y="140.6">HSDIFF_5_P_Q4</text>
<text x="103.2" y="138.2">HSDIFF_5_N_Q4</text>
<text x="135" y="138.2">HSDIFF_14_N_Q4</text>
<text x="135.1" y="140.6">HSDIFF_14_P_Q4</text>
<text x="103.2" y="147.8">HSDIFF_6_P_Q4</text>
<text x="103.2" y="145.4">HSDIFF_6_N_Q4</text>
<text x="135" y="145.4">HSDIFF_15_N_Q4</text>
<text x="135.1" y="147.8">HSDIFF_15_P_Q4</text>
<text x="103.2" y="154.9">HSDIFF_7_P_Q4</text>
<text x="103.2" y="152.5">HSDIFF_7_N_Q4</text>
<text x="135" y="152.5">HSDIFF_16_N_Q4</text>
<text x="135.1" y="154.9">HSDIFF_16_P_Q4</text>
<text x="103.2" y="159.7">HSDIFF_8_N_Q4</text>
<text x="135" y="159.7">HSDIFF_17_N_Q4</text>
<text x="103.2" y="166.9">HSDIFF_9_N_Q4</text>
<text x="103.2" y="162.1">HSDIFF_8_P_Q4</text>
<text x="135" y="166.9">HSDIFF_18_N_Q4</text>
<text x="135.1" y="162.1">HSDIFF_17_P_Q4</text>
<text x="103.2" y="169.3">HSDIFF_9_P_Q4</text>
<text x="135.1" y="169.3">HSDIFF_18_P_Q4</text>
</g>
<g font-size="1.7" fill="#725600">
<text x="172" y="35.5">reset</text>
<text x="241.5" y="35.5">clock</text>
<text x="241.5" y="37.8">pll_refclk</text>
<text x="163.4" y="42.6">serial_tl_out_2</text>
<text x="163.4" y="45">serial_tl_out_0</text>
<text x="241.5" y="42.6">serial_tl_out_1</text>
<text x="160.3" y="52.2">serial_tl_out_valid</text>
<text x="164.6" y="49.8">serial_tl_in_0</text>
<text x="241.5" y="49.8">serial_tl_out_ready</text>
<text x="241.5" y="52.2">serial_tl_out_3</text>
<text x="161.5" y="57">serial_tl_in_valid</text>
<text x="164.6" y="59.4">serial_tl_in_2</text>
<text x="241.5" y="59.4">serial_tl_in_1</text>
<text x="241.5" y="57">serial_tl_in_3</text>
<text x="169.8" y="64.1">jtag_tdi</text>
<text x="241.5" y="64.1">jtag_tdo</text>
<text x="163.6" y="66.5">serial_tl_clock</text>
<text x="170.3" y="71.3">uart_tx</text>
<text x="241.5" y="71.3">uart_rx</text>
<text x="241.5" y="66.5">serial_tl_in_ready</text>
<text x="169.5" y="73.7">jtag_tck</text>
<text x="241.5" y="73.7">jtag_tms</text>
</g>
</svg>
